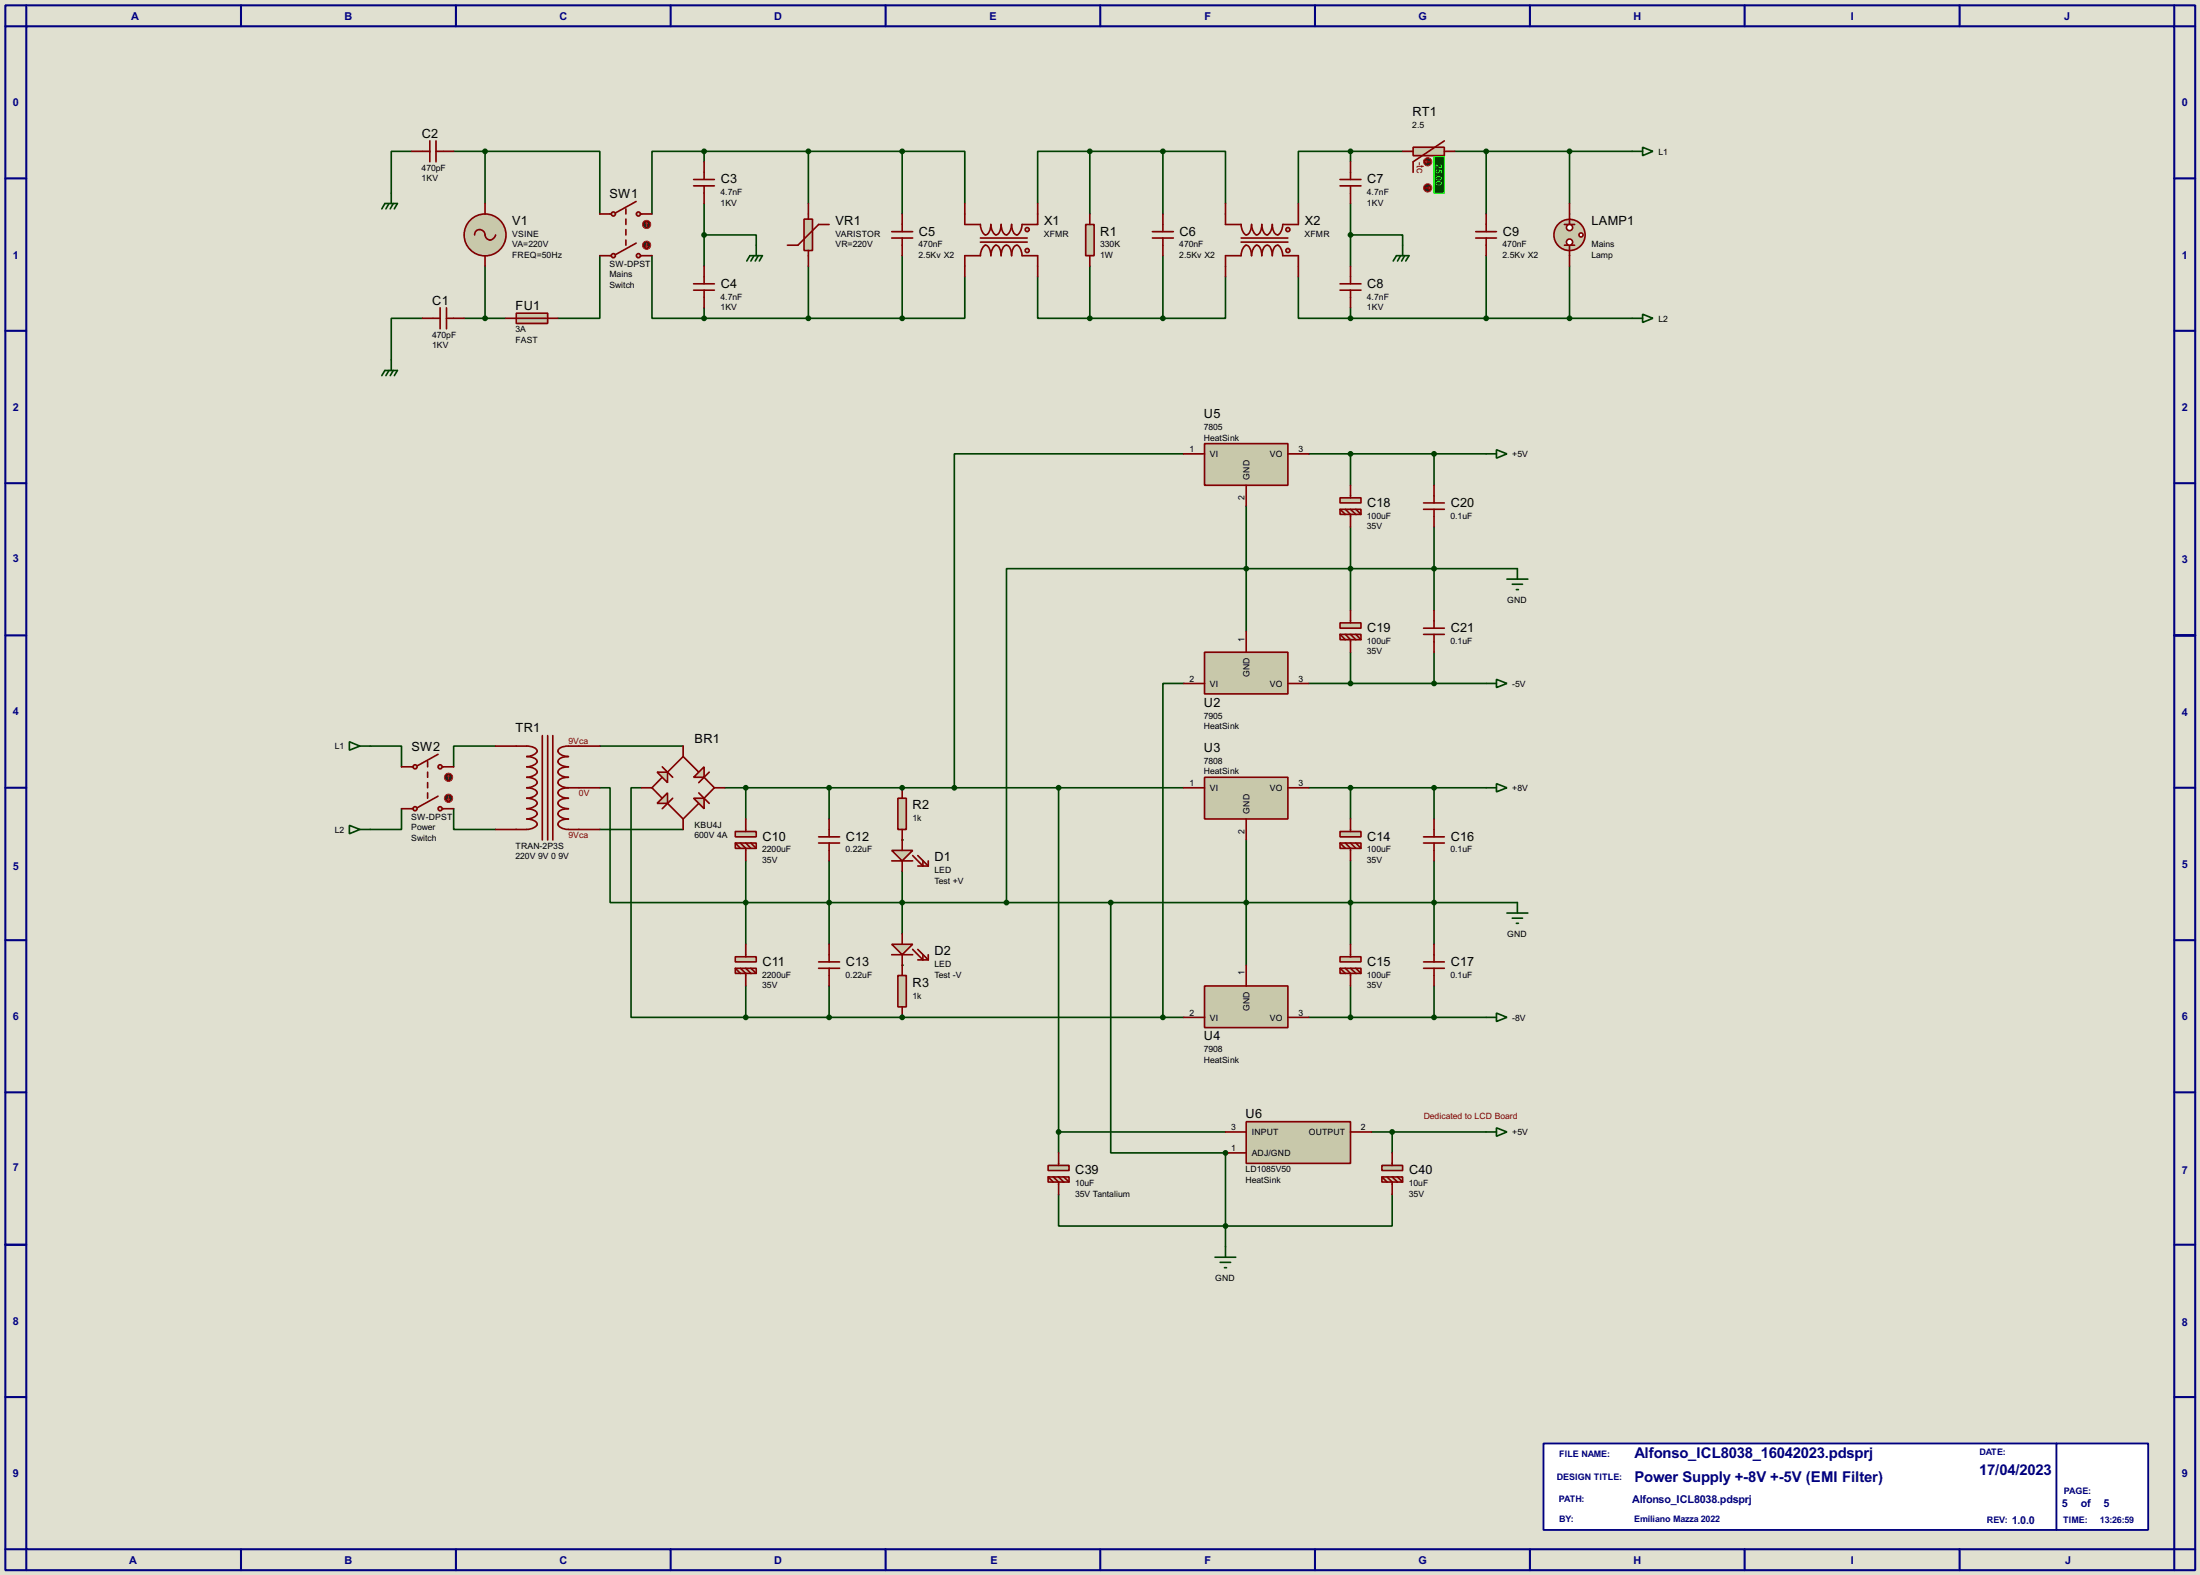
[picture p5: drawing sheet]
<svg xmlns="http://www.w3.org/2000/svg" width="536mm" height="383mm" viewBox="0 0 536 383" stroke-linecap="round" stroke-linejoin="round" font-family="sans-serif">
<path d="M0 0h535.9v383.5h-535.9z" fill="#e0e0d0"/>
<g fill="none" stroke="#004000" stroke-width=".4">
<path d="M100.4 36.9h-5.1v10.1M110.5 36.9h7.7v12.7M196.9 36.9v12.7M219.8 36.9h15.2v12.7M219.8 36.9h-48.3v2.5M219.8 36.9v15.2M265.5 36.9h-12.7v12.7M265.5 36.9h17.8M265.5 36.9v15.2M283.3 36.9h15.2v12.7M283.3 36.9v15.2M329 36.9h-12.7v12.7"/>
<path d="M329 36.9h12.7M329 36.9v2.5M354.4 36.9h7.6v15.2M171.5 57.2h12.7v2.5M171.5 49.6v15.2M329 57.2h12.7v2.5M329 49.6v15.2M102.9 77.5h-7.6v10.2M113.1 77.5h10.1M118.2 64.8v12.7M171.5 75v2.5h48.3M196.9 64.8v12.7"/>
<path d="M219.8 62.3v15.2M235 67.4v10.1h-15.2M252.8 67.4v10.1h12.7M265.5 77.5h17.8M265.5 64.8v12.7M283.3 62.3v15.2M298.5 67.4v10.1h-15.2M316.3 67.4v10.1h12.7M329 75v2.5M362 62.3v15.2h-33M146.1 191.8h2.5v28h53.4M146.1 181.7h20.3"/>
<path d="M156.3 191.8h-2.6v55.9h28v-7.6M176.6 191.8h5.1v7.6M146.1 202h20.3M181.7 209.6v20.3M202 209.6v20.3"/>
</g>
<circle cx="219.8" cy="204.5" r=".2" fill="#004000"/>
<path d="M181.7 191.8h20.3v7.6" fill="none" stroke="#004000" stroke-width=".4"/>
<circle cx="219.8" cy="235" r=".2" fill="#004000"/>
<path d="M202 219.8h17.8M219.8 212.1v15.3M181.7 247.7h38.1M202 240.1v7.6" fill="none" stroke="#004000" stroke-width=".4"/>
<circle cx="219.8" cy="247.7" r=".2" fill="#004000"/>
<path d="M202 191.8h17.8M303.6 204.5v30.5" fill="none" stroke="#004000" stroke-width=".4"/>
<circle cx="219.8" cy="191.8" r=".2" fill="#004000"/>
<g fill="none" stroke="#004000" stroke-width=".4">
<path d="M118.2 36.9h27.9v15.2M171.5 36.9h-12.7v15.2M362 36.9h35.6M382.3 36.9v12.7M146.1 62.3v15.2h-10.2M158.8 62.3v15.2h12.7M362 77.5h35.6M382.3 64.8v12.7M288.3 110.5h-55.8v81.3h-12.7M318.8 110.5h43.2M329 110.5v7.7M349.3 110.5v7.7"/>
<path d="M303.6 123.2v30.5M303.6 138.5h66M329 128.3v20.3M349.3 128.3v20.3M329 158.8v7.6M349.3 158.8v7.6M288.3 166.4h-5v81.3M318.8 166.4h43.2M90.2 181.7h7.6v5M97.8 196.9v5.1h-7.6M110.5 196.9v5.1h10.2M120.7 181.7h-10.2v5"/>
<path d="M318.8 191.8h43.2M329 191.8v7.6M349.3 191.8v7.6M303.6 219.8h66M329 209.6v20.3M349.3 209.6v20.3M219.8 247.7h68.5M318.8 247.7h43.2M329 240.1v7.6M349.3 240.1v7.6M334.1 275.6h27.9M339.1 275.6v5.1"/>
<path d="M257.9 290.9v7.6h81.2v-7.6M298.5 280.7v22.9"/>
</g>
<circle cx="298.5" cy="280.7" r=".2" fill="#004000"/>
<path d="M303.6 138.5h-58.4v81.3M232.5 191.8h55.8M257.9 191.8v88.9M219.8 219.8h83.8M270.6 219.8v60.9h27.9M257.9 275.6h40.6" fill="none" stroke="#004000" stroke-width=".4"/>
<path d="M376 351.5h147.3v21h-147.3z" fill="#fff" stroke="#000080" stroke-width=".45"/>
<path d="M500.9 351.5v21" fill="none" stroke="#000080" stroke-width=".45"/>
<circle cx="118.1" cy="57.2" r="5.1" fill="#c8c8aa" stroke="#800000" stroke-width=".4"/>
<path d="M115.6 57.2a1.32 1.32 0 0 1 1.5-1.3 1.32 1.32 0 0 1 1.1 1.6 1.27 1.27 0 0 0 1.4 .9 1.27 1.27 0 0 0 1.1-1.2M118.2 49.6v2.5M118.2 62.3v2.5M132.1 179.1v25.4M133.4 179.1v25.4M134.7 179.1v25.4M120.7 181.7h8.2a2.08 2.08 0 0 1 2 1.2 2.76 2.76 0 0 1-2.6 1.3h.6a2.08 2.08 0 0 1 2 1.3 2.75 2.75 0 0 1-2.6 1.2h.6a2.11 2.11 0 0 1 2 1.3 2.75 2.75 0 0 1-2.6 1.3h.6a2.04 2.04 0 0 1 2 1.3 2.75 2.75 0 0 1-2.6 1.2h.6a2.08 2.08 0 0 1 2 1.3 2.67 2.67 0 0 1-2.6 1.3h.6a2.08 2.08 0 0 1 2 1.2 2.76 2.76 0 0 1-2.6 1.3h.6a2.08 2.08 0 0 1 2 1.3 2.75 2.75 0 0 1-2.6 1.2h.6a2.11 2.11 0 0 1 2 1.3 2.75 2.75 0 0 1-2.6 1.3h-7.6M138.5 191.8a2.15 2.15 0 0 0-2.6 1.3 2.4 2.4 0 0 0 2.6 1.3 2.15 2.15 0 0 0-2.6 1.2 2.47 2.47 0 0 0 2.6 1.3 2.15 2.15 0 0 0-2.6 1.3 2.45 2.45 0 0 0 2.6 1.2 2.17 2.17 0 0 0-2.6 1.3 2.45 2.45 0 0 0 2.6 1.3h7.6M138.5 191.8h7.6M146.1 181.7h-7.6a2.15 2.15 0 0 0-2.6 1.2 2.47 2.47 0 0 0 2.6 1.3 2.15 2.15 0 0 0-2.6 1.3 2.45 2.45 0 0 0 2.6 1.2 2.17 2.17 0 0 0-2.6 1.3 2.45 2.45 0 0 0 2.6 1.3 2.12 2.12 0 0 0-2.6 1.3 2.45 2.45 0 0 0 2.6 1.2" fill="none" stroke="#800000" stroke-width=".4"/>
<path d="M195.9 53.4h2v7.6h-2z" fill="#c8c8aa" stroke="#800000" stroke-width=".4"/>
<path d="M100.4 36.9h4.3M104.7 34.3v5.1M106.2 34.3v5.1M106.2 36.9h4.3M196.9 49.6v3.8M202 54.7h-2.6l-5 5h-2.6M102.9 77.5h4.3M107.2 75v5.1M108.8 75v5.1M108.8 77.5h4.3M196.9 61v3.8" fill="none" stroke="#800000" stroke-width=".4"/>
<path d="M93 91.5l.8-1.3h3l-.7 1.3M94.8 90.2l-.8 1.3M95.3 87.7v2.5M95.8 90.2l-.7 1.3" fill="none" stroke="#004000" stroke-width=".4"/>
<circle cx="118.1" cy="36.9" r=".5" fill="#004000" stroke="#004000" stroke-width=".4"/>
<path d="M125.8 76.3h7.6v2.5h-7.6z" fill-rule="evenodd" fill="#c8c8aa" stroke="#800000" stroke-width=".4"/>
<g fill="none" stroke="#800000" stroke-width=".4">
<path d="M171.5 39.4v4.3M169 45.3h5M169 43.7h5M171.5 45.3v4.3M217.2 58h5.1M217.2 56.4h5.1M219.8 52.1v4.3M219.8 58v4.3M238.8 54.7l.2 1.2a1.82 1.82 0 0 0 1.1 1.3 2.37 2.37 0 0 0 1.3-2.5l.2 1.2a1.82 1.82 0 0 0 1 1.3 2.35 2.35 0 0 0 1.3-2.5v.6a2.11 2.11 0 0 0 1.3 1.9 2.75 2.75 0 0 0 1.2-2.5v.6a2.04 2.04 0 0 0 1.3 1.9 2.75 2.75 0 0 0 1.3-2.5M123.2 77.5h12.7M169 70.7h5M169 69.1h5"/>
<path d="M171.5 64.8v4.3M171.5 70.7v4.3"/>
</g>
<g fill="#004000" stroke="#004000" stroke-width=".4">
<circle cx="118.1" cy="77.5" r=".5"/>
<circle cx="171.5" cy="36.9" r=".5"/>
<circle cx="171.5" cy="77.5" r=".5"/>
<circle cx="171.5" cy="57.2" r=".5"/>
<circle cx="196.9" cy="36.9" r=".5"/>
<circle cx="196.9" cy="77.5" r=".5"/>
</g>
<path d="M93 50.9l.8-1.3h3l-.7 1.3M94.8 49.6l-.8 1.3M95.3 47v2.6M95.8 49.6l-.7 1.3M184.2 59.7v2.6M181.9 63.6l.8-1.3h3l-.7 1.3M183.7 62.3l-.8 1.3M184.7 62.3l-.7 1.3" fill="none" stroke="#004000" stroke-width=".4"/>
<circle cx="250.2" cy="55.9" r=".5" fill="#c8c8aa" stroke="#800000" stroke-width=".4"/>
<path d="M245.2 59.7a2.37 2.37 0 0 0-1.3 2.6l-.1-.7a2.08 2.08 0 0 0-1.2-1.9 2.75 2.75 0 0 0-1.2 2.6l-.1-.7a2.11 2.11 0 0 0-1.2-1.9 2.75 2.75 0 0 0-1.3 2.6M246.4 62.3v-.7a2.04 2.04 0 0 1 1.3-1.9 2.75 2.75 0 0 1 1.3 2.6" fill="none" stroke="#800000" stroke-width=".4"/>
<circle cx="250.2" cy="61" r=".5" fill="#c8c8aa" stroke="#800000" stroke-width=".4"/>
<path d="M235 49.6v5.1h3.8M238.8 58h11.4M238.8 59h11.4M245.2 59.7a2.35 2.35 0 0 1 1.2 2.6M252.8 49.6v5.1h-3.8M238.8 62.3h-3.8v5.1M249 62.3h3.8v5.1" fill="none" stroke="#800000" stroke-width=".4"/>
<g fill="#004000" stroke="#004000" stroke-width=".4">
<circle cx="219.7" cy="36.9" r=".5"/>
<circle cx="219.7" cy="77.5" r=".5"/>
</g>
<path d="M264.5 54.7h2v7.6h-2z" fill="#c8c8aa" stroke="#800000" stroke-width=".4"/>
<path d="M265.5 52.1v2.6M280.7 58h5.1M280.7 56.4h5.1M283.3 52.1v4.3M283.3 58v4.3M302.3 54.7l.2 1.2a1.82 1.82 0 0 0 1.1 1.3 2.37 2.37 0 0 0 1.3-2.5l.2 1.2a1.82 1.82 0 0 0 1 1.3 2.35 2.35 0 0 0 1.3-2.5v.6a2.11 2.11 0 0 0 1.3 1.9 2.75 2.75 0 0 0 1.2-2.5v.6a2.04 2.04 0 0 0 1.3 1.9 2.75 2.75 0 0 0 1.3-2.5M265.5 62.3v2.5" fill="none" stroke="#800000" stroke-width=".4"/>
<g fill="#004000" stroke="#004000" stroke-width=".4">
<circle cx="265.4" cy="77.5" r=".5"/>
<circle cx="265.4" cy="36.9" r=".5"/>
</g>
<circle cx="313.7" cy="55.9" r=".5" fill="#c8c8aa" stroke="#800000" stroke-width=".4"/>
<path d="M308.7 59.7a2.37 2.37 0 0 0-1.3 2.6l-.1-.7a2.08 2.08 0 0 0-1.2-1.9 2.75 2.75 0 0 0-1.2 2.6l-.1-.7a2.11 2.11 0 0 0-1.2-1.9 2.75 2.75 0 0 0-1.3 2.6M309.9 62.3v-.7a2.04 2.04 0 0 1 1.3-1.9 2.75 2.75 0 0 1 1.3 2.6" fill="none" stroke="#800000" stroke-width=".4"/>
<circle cx="313.7" cy="61" r=".5" fill="#c8c8aa" stroke="#800000" stroke-width=".4"/>
<g fill="none" stroke="#800000" stroke-width=".4">
<path d="M329 39.4v4.3M298.5 49.6v5.1h3.8M302.3 58h11.4M302.3 59h11.4M308.7 59.7a2.35 2.35 0 0 1 1.2 2.6M316.3 49.6v5.1h-3.8M326.4 45.3h5.1M326.4 43.7h5.1M329 45.3v4.3M302.3 62.3h-3.8v5.1M312.5 62.3h3.8v5.1M326.4 70.7h5.1"/>
<path d="M326.4 69.1h5.1M329 64.8v4.3M329 70.7v4.3"/>
</g>
<path d="M341.7 59.7v2.6M339.4 63.6l.8-1.3h3l-.8 1.3M341.2 62.3l-.8 1.3M342.2 62.3l-.8 1.3" fill="none" stroke="#004000" stroke-width=".4"/>
<g fill="#004000" stroke="#004000" stroke-width=".4">
<circle cx="328.9" cy="57.2" r=".5"/>
<circle cx="283.2" cy="36.9" r=".5"/>
<circle cx="283.2" cy="77.5" r=".5"/>
</g>
<path d="M344.2 35.9h7.6v2h-7.6z" fill="#c8c8aa" stroke="#800000" stroke-width=".4"/>
<path d="M351.8 34.3l-7.6 5.1" fill="none" stroke="#800000" stroke-width=".4"/>
<path d="M349.3 38.2h2.5v8.8h-2.5z" fill="#004000" stroke="#0f0" stroke-width=".24"/>
<path d="M341.7 36.9h2.5M344.2 39.4v2.6M351.8 36.9h2.6" fill="none" stroke="#800000" stroke-width=".4"/>
<circle cx="347.7" cy="45.8" r="1" fill="#400000" stroke="#f00" stroke-width=".24"/>
<path d="M347.3 45.8h1M348 45.5l.3 .3M348.3 45.8l-.3 .2" fill="none" stroke="#f00" stroke-width=".24"/>
<circle cx="347.7" cy="39.4" r="1" fill="#400000" stroke="#f00" stroke-width=".24"/>
<path d="M347.3 39.4l.2 .3M347.3 39.4h1M347.5 39.2l-.2 .2" fill="none" stroke="#f00" stroke-width=".24"/>
<g fill="#004000" stroke="#004000" stroke-width=".4">
<circle cx="328.9" cy="36.9" r=".5"/>
<circle cx="328.9" cy="77.5" r=".5"/>
<circle cx="362" cy="77.5" r=".5"/>
<circle cx="362" cy="36.9" r=".5"/>
</g>
<path d="M359.5 58h5M359.5 56.4h5M362 52.1v4.3M362 58v4.3" fill="none" stroke="#800000" stroke-width=".4"/>
<path d="M397.6 36.9h2.5M400.1 35.9l2.5 1-2.5 1zM397.6 77.5h2.5M400.1 76.5l2.5 1-2.5 1zM85.1 180.6l2.6 1.1-2.6 1zM87.7 181.7h2.5M85.1 201l2.6 1-2.6 1zM87.7 202h2.5" fill="none" stroke="#004000" stroke-width=".4"/>
<path d="M169 194.4h2.5v2.5z" fill="#c8c8aa" stroke="#800000" stroke-width=".4"/>
<path d="M161.3 186.7l2.6 2.6M161.3 189.3l-2.5 2.5 2.5 2.6M162.6 188l3.8-3.8 3.8 3.8M162.6 195.6l3.8 3.8 3.8-3.8M163.9 194.4l-2.6 2.5M170.2 193.1l2.6 2.5M171.5 189.3l2.5 2.5-2.5 2.6M172.8 188l-2.6 2.6" fill="none" stroke="#800000" stroke-width=".4"/>
<g fill="#c8c8aa" stroke="#800000" stroke-width=".4">
<path d="M160.1 188h2.5v2.6z"/>
<path d="M169 189.3l2.5-2.6v2.6z"/>
<path d="M162.6 193.1v2.5h-2.5z"/>
</g>
<path d="M156.3 191.8h2.5M166.4 181.7v2.5M166.4 199.4v2.6M174 191.8h2.6" fill="none" stroke="#800000" stroke-width=".4"/>
<g fill="#c8c8aa" stroke="#800000" stroke-width=".4">
<path d="M179.1 202.5h5.1v1.3h-5.1z"/>
<path d="M179.1 205.3h5.1v1.3h-5.1z"/>
</g>
<path d="M181.7 199.4v3.1M179.1 205.3l1.3 1.3M180.4 205.3l1.3 1.3v3M181.7 205.3l1.2 1.3M182.9 205.3l1.3 1.3" fill="none" stroke="#800000" stroke-width=".4"/>
<g fill="#c8c8aa" stroke="#800000" stroke-width=".4">
<path d="M179.1 233h5.1v1.2h-5.1z"/>
<path d="M179.1 235.8h5.1v1.2h-5.1z"/>
</g>
<g fill="none" stroke="#800000" stroke-width=".4">
<path d="M202 199.4v4.4M199.4 205.3h5.1M199.4 203.8h5.1M202 205.3v4.3M179.1 235.8l1.3 1.2M180.4 235.8l1.3 1.2v3.1M181.7 229.9v3.1M181.7 235.8l1.2 1.2M182.9 235.8l1.3 1.2M199.4 235.8h5.1M199.4 234.2h5.1M202 229.9v4.3"/>
<path d="M202 235.8v4.3"/>
</g>
<g fill="#004000" stroke="#004000" stroke-width=".4">
<circle cx="181.6" cy="219.8" r=".5"/>
<circle cx="181.6" cy="191.8" r=".5"/>
<circle cx="181.6" cy="247.7" r=".5"/>
<circle cx="201.9" cy="219.8" r=".5"/>
</g>
<path d="M217.2 207.1h5.1l-2.5 2.5z" fill="#c8c8aa" stroke="#800000" stroke-width=".4"/>
<path d="M217.2 209.6h5.1M219.8 204.5v2.6M219.8 209.6v2.5M222.3 208.3l2.5 2.6v-1.3M223.6 208.3l2.5 2.6M223.6 210.9h2.5M226.1 209.6v1.3" fill="none" stroke="#800000" stroke-width=".4"/>
<path d="M218.7 194.4h2.1v7.6h-2.1z" fill="#c8c8aa" stroke="#800000" stroke-width=".4"/>
<path d="M219.8 191.8v2.6M219.8 202v2.5" fill="none" stroke="#800000" stroke-width=".4"/>
<circle cx="201.9" cy="191.8" r=".5" fill="#004000" stroke="#004000" stroke-width=".4"/>
<path d="M218.7 237.5h2.1v7.7h-2.1z" fill="#c8c8aa" stroke="#800000" stroke-width=".4"/>
<path d="M219.8 235v2.5M219.8 245.2v2.5" fill="none" stroke="#800000" stroke-width=".4"/>
<path d="M217.2 229.9h5.1l-2.5 2.6z" fill="#c8c8aa" stroke="#800000" stroke-width=".4"/>
<path d="M217.2 232.5h5.1M219.8 227.4v2.5M219.8 232.5v2.5M222.3 231.2l2.5 2.5v-1.2M223.6 231.2l2.5 2.5M223.6 233.7h2.5M226.1 232.5v1.2" fill="none" stroke="#800000" stroke-width=".4"/>
<g fill="#004000" stroke="#004000" stroke-width=".4">
<circle cx="219.7" cy="219.8" r=".5"/>
<circle cx="201.9" cy="247.7" r=".5"/>
</g>
<path d="M293.4 189.3h20.3v10.1h-20.3z" fill="#c8c8aa" stroke="#800000" stroke-width=".4"/>
<path d="M288.3 191.8h5.1M303.6 199.4v5.1M313.7 191.8h5.1" fill="none" stroke="#800000" stroke-width=".4"/>
<path d="M293.4 108h20.3v10.2h-20.3z" fill="#c8c8aa" stroke="#800000" stroke-width=".4"/>
<path d="M288.3 110.5h5.1M303.6 118.2v5M313.7 110.5h5.1" fill="none" stroke="#800000" stroke-width=".4"/>
<path d="M293.4 240.1h20.3v10.1h-20.3z" fill="#c8c8aa" stroke="#800000" stroke-width=".4"/>
<path d="M303.6 235v5.1M288.3 247.7h5.1M313.7 247.7h5.1" fill="none" stroke="#800000" stroke-width=".4"/>
<circle cx="219.7" cy="247.7" r=".5" fill="#004000" stroke="#004000" stroke-width=".4"/>
<path d="M293.4 158.8h20.3v10.2h-20.3z" fill="#c8c8aa" stroke="#800000" stroke-width=".4"/>
<path d="M303.6 153.7v5.1M288.3 166.4h5.1M313.7 166.4h5.1" fill="none" stroke="#800000" stroke-width=".4"/>
<g fill="#c8c8aa" stroke="#800000" stroke-width=".4">
<path d="M326.4 202.5h5.1v1.3h-5.1z"/>
<path d="M326.4 205.3h5.1v1.3h-5.1z"/>
</g>
<path d="M329 199.4v3.1M326.4 205.3l1.3 1.3M327.7 205.3l1.3 1.3v3M329 205.3l1.3 1.3M330.3 205.3l1.2 1.3" fill="none" stroke="#800000" stroke-width=".4"/>
<g fill="#c8c8aa" stroke="#800000" stroke-width=".4">
<path d="M326.4 233h5.1v1.2h-5.1z"/>
<path d="M326.4 235.8h5.1v1.2h-5.1z"/>
</g>
<g fill="none" stroke="#800000" stroke-width=".4">
<path d="M349.3 199.4v4.4M346.8 205.3h5M346.8 203.8h5M349.3 205.3v4.3M326.4 235.8l1.3 1.2M327.7 235.8l1.3 1.2v3.1M329 229.9v3.1M329 235.8l1.3 1.2M330.3 235.8l1.2 1.2M346.8 235.8h5M346.8 234.2h5M349.3 229.9v4.3"/>
<path d="M349.3 235.8v4.3"/>
</g>
<g fill="#004000" stroke="#004000" stroke-width=".4">
<circle cx="303.5" cy="219.8" r=".5"/>
<circle cx="219.7" cy="191.8" r=".5"/>
<circle cx="303.5" cy="138.5" r=".5"/>
<circle cx="283.2" cy="247.7" r=".5"/>
<circle cx="328.9" cy="219.8" r=".5"/>
<circle cx="328.9" cy="247.7" r=".5"/>
<circle cx="349.3" cy="219.8" r=".5"/>
<circle cx="328.9" cy="191.8" r=".5"/>
<circle cx="349.3" cy="191.8" r=".5"/>
<circle cx="349.3" cy="247.7" r=".5"/>
</g>
<path d="M362 191.8h2.5M364.5 190.8l2.6 1-2.6 1zM369.6 219.8v2.5M367.1 222.3h5.1M368.4 223.6h2.5M369.4 224.8h.5M362 247.7h2.5M364.5 246.7l2.6 1-2.6 1z" fill="none" stroke="#004000" stroke-width=".4"/>
<g fill="#c8c8aa" stroke="#800000" stroke-width=".4">
<path d="M326.4 121.2h5.1v1.3h-5.1z"/>
<path d="M326.4 124h5.1v1.3h-5.1z"/>
</g>
<path d="M329 118.2v3M326.4 124l1.3 1.3M327.7 124l1.3 1.3v3M329 124l1.3 1.3M330.3 124l1.2 1.3" fill="none" stroke="#800000" stroke-width=".4"/>
<g fill="#c8c8aa" stroke="#800000" stroke-width=".4">
<path d="M326.4 151.7h5.1v1.3h-5.1z"/>
<path d="M326.4 154.5h5.1v1.3h-5.1z"/>
</g>
<g fill="none" stroke="#800000" stroke-width=".4">
<path d="M349.3 118.2v4.3M346.8 124h5M346.8 122.5h5M349.3 124v4.3M326.4 154.5l1.3 1.3M327.7 154.5l1.3 1.3v3M329 148.6v3.1M329 154.5l1.3 1.3M330.3 154.5l1.2 1.3M346.8 154.5h5M346.8 153h5M349.3 148.6v4.4"/>
<path d="M349.3 154.5v4.3"/>
</g>
<g fill="#004000" stroke="#004000" stroke-width=".4">
<circle cx="328.9" cy="138.5" r=".5"/>
<circle cx="328.9" cy="166.4" r=".5"/>
<circle cx="349.3" cy="138.5" r=".5"/>
<circle cx="328.9" cy="110.5" r=".5"/>
<circle cx="349.3" cy="110.5" r=".5"/>
<circle cx="349.3" cy="166.4" r=".5"/>
</g>
<path d="M362 110.5h2.5M364.5 109.5l2.6 1-2.6 1.1zM369.6 138.5v2.5M367.1 141h5.1M368.4 142.3h2.5M369.4 143.6h.5M362 166.4h2.5M364.5 165.4l2.6 1-2.6 1z" fill="none" stroke="#004000" stroke-width=".4"/>
<g fill="#c8c8aa" stroke="#800000" stroke-width=".4">
<circle cx="149.4" cy="52.1" r=".5"/>
<circle cx="155.5" cy="52.1" r=".5"/>
</g>
<path d="M148.6 52.1h.3M155 49.1l-5.1 2.8M156 52.1h.3" fill="none" stroke="#800000" stroke-width=".4"/>
<g fill="#c8c8aa" stroke="#800000" stroke-width=".4">
<circle cx="149.4" cy="62.3" r=".5"/>
<circle cx="155.5" cy="62.3" r=".5"/>
</g>
<path d="M146.1 52.1h2.5M152.5 50.9v1.2M152.5 53.4v1.3M152.5 55.9v1.3M152.5 58.5v1.2M155 59.2l-5.1 2.8M156.3 52.1h2.5M146.1 62.3h2.8M156 62.3h2.8" fill="none" stroke="#800000" stroke-width=".4"/>
<circle cx="157.5" cy="59.7" r="1" fill="#400000" stroke="#f00" stroke-width=".24"/>
<path d="M157.3 60l.2 .3M157.5 59.2v1.1M157.8 60l-.3 .3" fill="none" stroke="#f00" stroke-width=".24"/>
<circle cx="157.5" cy="54.7" r="1" fill="#400000" stroke="#f00" stroke-width=".24"/>
<path d="M157.5 54.2l-.2 .2M157.5 54.2l.3 .2M157.5 54.2v1" fill="none" stroke="#f00" stroke-width=".24"/>
<g fill="#c8c8aa" stroke="#800000" stroke-width=".4">
<circle cx="101.1" cy="186.7" r=".5"/>
<circle cx="107.2" cy="186.7" r=".5"/>
</g>
<path d="M100.4 186.7h.2M106.7 183.7l-5 2.8M107.8 186.7h.2" fill="none" stroke="#800000" stroke-width=".4"/>
<g fill="#c8c8aa" stroke="#800000" stroke-width=".4">
<circle cx="101.1" cy="196.9" r=".5"/>
<circle cx="107.2" cy="196.9" r=".5"/>
</g>
<path d="M97.8 196.9h2.8M97.8 186.7h2.6M104.2 185.5v1.2M104.2 188v1.3M104.2 190.6v1.2M104.2 193.1v1.3M106.7 193.9l-5 2.8M107.8 196.9h2.7M108 186.7h2.5" fill="none" stroke="#800000" stroke-width=".4"/>
<circle cx="109.2" cy="194.4" r="1" fill="#400000" stroke="#f00" stroke-width=".24"/>
<path d="M109 194.6l.3 .3M109.3 193.9v1M109.5 194.6l-.2 .3" fill="none" stroke="#f00" stroke-width=".24"/>
<circle cx="109.2" cy="189.3" r="1" fill="#400000" stroke="#f00" stroke-width=".24"/>
<path d="M109.3 188.8l-.3 .2M109.3 188.8l.2 .2M109.3 188.8v1" fill="none" stroke="#f00" stroke-width=".24"/>
<circle cx="382.3" cy="57.2" r="3.8" fill="#c8c8aa" stroke="#800000" stroke-width=".4"/>
<path d="M381.1 54.7h2.5M381.1 59.7h2.5M382.3 52.1v2.6M382.3 59.7v2.6" fill="none" stroke="#800000" stroke-width=".4"/>
<g fill="#feffff" stroke="#800000" stroke-width=".4">
<circle cx="382.3" cy="55.4" r=".75"/>
<circle cx="382.3" cy="59" r=".75"/>
<circle cx="385.1" cy="57.2" r=".5"/>
</g>
<path d="M382.3 49.6v2.5M382.3 62.3v2.5" fill="none" stroke="#800000" stroke-width=".4"/>
<g fill="#004000" stroke="#004000" stroke-width=".4">
<circle cx="382.3" cy="36.9" r=".5"/>
<circle cx="382.3" cy="77.5" r=".5"/>
</g>
<g fill="none" stroke="#000080" stroke-width=".5">
<path d="M1.3 1.3h533.4v381h-533.4zM6.4 6.4h523.2v370.8h-523.2zM6.4 1.3v5.1h-5.1M58.7 1.3v5.1M111.1 1.3v5.1M163.4 1.3v5.1M215.7 1.3v5.1M268 1.3v5.1M320.3 1.3v5.1M372.7 1.3v5.1M425 1.3v5.1M477.3 1.3v5.1"/>
<path d="M529.6 1.3v5.1h5.1M1.3 43.5h5.1M529.6 43.5h5.1M1.3 80.6h5.1M529.6 80.6h5.1M1.3 117.7h5.1M529.6 117.7h5.1M1.3 154.7h5.1M529.6 154.7h5.1M1.3 191.8h5.1M529.6 191.8h5.1M1.3 228.9h5.1"/>
<path d="M529.6 228.9h5.1M1.3 266h5.1M529.6 266h5.1M1.3 303.1h5.1M529.6 303.1h5.1M1.3 340.2h5.1M529.6 340.2h5.1M1.3 377.2h5.1v5.1M58.7 377.2v5.1M111.1 377.2v5.1M163.4 377.2v5.1M215.7 377.2v5.1"/>
<path d="M268 377.2v5.1M320.3 377.2v5.1M372.7 377.2v5.1M425 377.2v5.1M477.3 377.2v5.1M534.7 377.2h-5.1v5.1"/>
</g>
<path d="M303.6 273.1h25.4v10.2h-25.4z" fill-rule="evenodd" fill="#c8c8aa" stroke="#800000" stroke-width=".4"/>
<path d="M298.5 275.6h5.1M329 275.6h5.1M298.5 280.7h5.1" fill="none" stroke="#800000" stroke-width=".4"/>
<path d="M296 306.1h5M297.2 307.4h2.6M298.3 308.7h.5M298.5 303.6v2.5" fill="none" stroke="#004000" stroke-width=".4"/>
<g fill="#c8c8aa" stroke="#800000" stroke-width=".4">
<path d="M255.3 283.8h5.1v1.2h-5.1z"/>
<path d="M255.3 286.6h5.1v1.2h-5.1z"/>
</g>
<path d="M255.3 286.6l1.3 1.2M256.6 286.6l1.3 1.2v3.1M257.9 280.7v3.1M257.9 286.6l1.2 1.2M259.1 286.6l1.3 1.2" fill="none" stroke="#800000" stroke-width=".4"/>
<circle cx="298.5" cy="298.5" r=".5" fill="#004000" stroke="#004000" stroke-width=".4"/>
<g fill="#c8c8aa" stroke="#800000" stroke-width=".4">
<path d="M336.6 283.8h5.1v1.2h-5.1z"/>
<path d="M336.6 286.6h5.1v1.2h-5.1z"/>
</g>
<path d="M336.6 286.6l1.3 1.2M337.9 286.6l1.2 1.2v3.1M339.1 280.7v3.1M339.1 286.6l1.3 1.2M340.4 286.6l1.3 1.2" fill="none" stroke="#800000" stroke-width=".4"/>
<path d="M362 275.6h2.5M364.5 274.6l2.6 1-2.6 1.1z" fill="none" stroke="#004000" stroke-width=".4"/>
<g fill="#004000" stroke="#004000" stroke-width=".4">
<circle cx="339.1" cy="275.6" r=".5"/>
<circle cx="232.4" cy="191.8" r=".5"/>
<circle cx="298.5" cy="280.7" r=".5"/>
<circle cx="245.1" cy="219.8" r=".5"/>
<circle cx="257.8" cy="191.8" r=".5"/>
<circle cx="257.8" cy="275.6" r=".5"/>
<circle cx="270.5" cy="219.8" r=".5"/>
</g>
<g font-size="4.1" fill="#000080">
<text x="398.1" y="355">Alfonso_ICL8038_16042023.pdsprj</text>
<text x="482.1" y="359.1">17/04/2023</text>
<text x="398.1" y="360.9">Power Supply +-8V +-5V (EMI Filter)</text>
</g>
<g font-size="3.5">
<text x="344.1" y="28.2">RT1</text>
<text x="102.8" y="33.5">C2</text>
<text x="175.6" y="44.7">C3</text>
<text x="333" y="44.7">C7</text>
<text x="148.5" y="48.3">SW1</text>
<text x="124.8" y="54.8">V1</text>
<text x="203.5" y="54.8">VR1</text>
<text x="223.8" y="57.4">C5</text>
<text x="254.3" y="54.8">X1</text>
<text x="268" y="57.4">R1</text>
<text x="287.3" y="57.4">C6</text>
<text x="317.8" y="54.8">X2</text>
<text x="366.1" y="57.4">C9</text>
<text x="387.7" y="54.8">LAMP1</text>
<text x="175.6" y="70.1">C4</text>
<text x="333" y="70.1">C8</text>
<text x="105.3" y="74.1">C1</text>
<text x="125.6" y="75.5">FU1</text>
<text x="293.3" y="101.8">U5</text>
<text x="333" y="123.4">C18</text>
<text x="353.4" y="123.4">C20</text>
<text x="333" y="153.8">C19</text>
<text x="353.4" y="153.8">C21</text>
<text x="293.3" y="172.1">U2</text>
<text x="125.6" y="178.3">TR1</text>
<text x="100.2" y="182.9">SW2</text>
<text x="169.2" y="180.9">BR1</text>
<text x="293.3" y="183.1">U3</text>
<text x="222.3" y="197.1">R2</text>
<text x="185.7" y="204.7">C10</text>
<text x="206" y="204.7">C12</text>
<text x="227.6" y="209.8">D1</text>
<text x="333" y="204.7">C14</text>
<text x="353.4" y="204.7">C16</text>
<text x="227.6" y="232.6">D2</text>
<text x="185.7" y="235.2">C11</text>
<text x="206" y="235.2">C13</text>
<text x="333" y="235.2">C15</text>
<text x="353.4" y="235.2">C17</text>
<text x="222.3" y="240.2">R3</text>
<text x="293.3" y="253.3">U4</text>
<text x="303.4" y="272.3">U6</text>
<text x="261.9" y="286">C39</text>
<text x="343.2" y="286">C40</text>
</g>
<g font-size="3" fill="#000080">
<text x="31.9" y="4.9">A</text>
<text x="83.9" y="4.9">B</text>
<text x="136.3" y="4.9">C</text>
<text x="188.6" y="4.9">D</text>
<text x="241" y="4.9">E</text>
<text x="293.4" y="4.9">F</text>
<text x="345.5" y="4.9">G</text>
<text x="397.9" y="4.9">H</text>
<text x="450.8" y="4.9">I</text>
<text x="502.7" y="4.9">J</text>
<text x="3.2" y="25.9">0</text>
<text x="531.5" y="25.9">0</text>
<text x="3.2" y="63">1</text>
<text x="531.5" y="63">1</text>
<text x="3.2" y="100.1">2</text>
<text x="531.5" y="100.1">2</text>
<text x="3.2" y="136.9">3</text>
<text x="531.5" y="137.2">3</text>
<text x="3.2" y="174">4</text>
<text x="531.5" y="174.3">4</text>
<text x="3.2" y="211.9">5</text>
<text x="531.5" y="211.4">5</text>
<text x="3.2" y="248.5">6</text>
<text x="531.5" y="248.5">6</text>
<text x="3.2" y="285">7</text>
<text x="531.5" y="285.8">7</text>
<text x="3.2" y="322.6">8</text>
<text x="531.5" y="322.9">8</text>
<text x="3.2" y="359.7">9</text>
<text x="531.5" y="359.7">9</text>
<text x="397.6" y="365.9">Alfonso_ICL8038.pdsprj</text>
<text x="490" y="371">1.0.0</text>
<text x="502.3" y="366.9">5</text>
<text x="506.9" y="366.9">of</text>
<text x="512.4" y="366.9">5</text>
<text x="31.4" y="380.8">A</text>
<text x="83.9" y="380.8">B</text>
<text x="136.3" y="380.8">C</text>
<text x="188.6" y="380.8">D</text>
<text x="241.2" y="380.8">E</text>
<text x="293.4" y="380.8">F</text>
<text x="345.5" y="380.8">G</text>
<text x="397.9" y="380.8">H</text>
<text x="450.8" y="380.8">I</text>
<text x="503" y="380.8">J</text>
</g>
<text font-size="2.9" fill="#800000" x="345.1" y="39.4" transform="rotate(90 345.1 39.4)">-tc</text>
<g font-size="2.5" fill="#000080">
<text x="379.8" y="354.8">FILE NAME:</text>
<text x="482.1" y="354.3">DATE:</text>
<text x="379.2" y="360.4">DESIGN TITLE:</text>
<text x="379.7" y="365.7">PATH:</text>
<text x="502.7" y="363.7">PAGE:</text>
<text x="379.8" y="370.6">BY:</text>
<text x="398.1" y="370.6">Emiliano Mazza 2022</text>
<text x="484" y="370.8">REV:</text>
<text x="502.5" y="370.8">TIME:</text>
<text x="511.5" y="370.8">13:26:59</text>
</g>
<g font-size="2.4">
<text x="344" y="31">2.5</text>
<text x="102.7" y="41.6">470pF</text>
<text x="403.9" y="37.7">L1</text>
<text x="102.7" y="44.1">1KV</text>
<text x="175.5" y="47.6">4.7nF</text>
<text x="333" y="47.6">4.7nF</text>
<text x="175.5" y="50.1">1KV</text>
<text x="333" y="50.1">1KV</text>
<text x="124.7" y="57.7">VSINE</text>
<text x="203.5" y="57.7">VARISTOR</text>
<text x="254.3" y="57.7">XFMR</text>
<text x="317.8" y="57.7">XFMR</text>
<text x="124.7" y="60.3">VA=220V</text>
<text x="124.7" y="62.8">FREQ=50Hz</text>
<text x="148.4" y="64.9">SW-DPST</text>
<text x="203.5" y="60.3">VR=220V</text>
<text x="223.8" y="60.3">470nF</text>
<text x="223.8" y="62.8">2.5Kv X2</text>
<text x="268" y="60.3">330K</text>
<text x="268" y="62.8">1W</text>
<text x="287.3" y="60.3">470nF</text>
<text x="287.3" y="62.8">2.5Kv X2</text>
<text x="366" y="60.3">470nF</text>
<text x="366" y="62.8">2.5Kv X2</text>
<text x="387.6" y="60.3">Mains</text>
<text x="387.6" y="62.8">Lamp</text>
<text x="148.4" y="67.5">Mains</text>
<text x="148.4" y="70.1">Switch</text>
<text x="175.5" y="73">4.7nF</text>
<text x="175.5" y="75.5">1KV</text>
<text x="333" y="73">4.7nF</text>
<text x="333" y="75.5">1KV</text>
<text x="105.3" y="82.2">470pF</text>
<text x="125.6" y="81">3A</text>
<text x="125.6" y="83.5">FAST</text>
<text x="403.9" y="78.3">L2</text>
<text x="105.3" y="84.8">1KV</text>
<text x="293.2" y="104.7">7805</text>
<text x="293.2" y="107.2">HeatSink</text>
<text x="289.7" y="110.1">1</text>
<text x="294.7" y="111.3">VI</text>
<text x="309.3" y="111.3">VO</text>
<text x="316.3" y="110.1">3</text>
<text x="368.3" y="111.3">+5V</text>
<text x="304.4" y="116.8" transform="rotate(-90 304.4 116.8)">GND</text>
<text x="303.2" y="121.9" transform="rotate(-90 303.2 121.9)">2</text>
<text x="333" y="126.3">100uF</text>
<text x="333" y="128.9">35V</text>
<text x="353.3" y="126.3">0.1uF</text>
<text x="367.1" y="146.9">GND</text>
<text x="303.2" y="156.3" transform="rotate(-90 303.2 156.3)">1</text>
<text x="333" y="156.7">100uF</text>
<text x="333" y="159.3">35V</text>
<text x="353.3" y="156.7">0.1uF</text>
<text x="289.7" y="166">2</text>
<text x="294.7" y="167.2">VI</text>
<text x="304.4" y="164.8" transform="rotate(-90 304.4 164.8)">GND</text>
<text x="309.3" y="167.2">VO</text>
<text x="316.3" y="166">3</text>
<text x="368.3" y="167.2">-5V</text>
<text x="293.2" y="175">7905</text>
<text x="293.2" y="177.5">HeatSink</text>
<text x="81.5" y="182.5">L1</text>
<text x="289.7" y="191.4">1</text>
<text x="293.2" y="186">7808</text>
<text x="293.2" y="188.5">HeatSink</text>
<text x="316.3" y="191.4">3</text>
<text x="294.7" y="192.6">VI</text>
<text x="309.3" y="192.6">VO</text>
<text x="368.3" y="192.6">+8V</text>
<text x="81.5" y="202.8">L2</text>
<text x="100.2" y="199.6">SW-DPST</text>
<text x="100.2" y="202.1">Power</text>
<text x="169.2" y="201.6">KBU4J</text>
<text x="222.3" y="200">1k</text>
<text x="303.2" y="203.1" transform="rotate(-90 303.2 203.1)">2</text>
<text x="304.4" y="198.1" transform="rotate(-90 304.4 198.1)">GND</text>
<text x="100.2" y="204.7">Switch</text>
<text x="125.6" y="209.3">220V 9V 0</text>
<text x="125.6" y="206.7">TRAN-2P3S</text>
<text x="136" y="209.3">9V</text>
<text x="169.2" y="204.2">600V 4A</text>
<text x="185.7" y="207.6">2200uF</text>
<text x="206" y="207.6">0.22uF</text>
<text x="333" y="207.6">100uF</text>
<text x="353.3" y="207.6">0.1uF</text>
<text x="185.7" y="210.1">35V</text>
<text x="227.6" y="212.7">LED</text>
<text x="227.6" y="215.2">Test +V</text>
<text x="333" y="210.1">35V</text>
<text x="367.1" y="228.2">GND</text>
<text x="185.7" y="238.1">2200uF</text>
<text x="206" y="238.1">0.22uF</text>
<text x="227.6" y="235.5">LED</text>
<text x="227.6" y="238.1">Test -V</text>
<text x="303.2" y="237.5" transform="rotate(-90 303.2 237.5)">1</text>
<text x="333" y="238.1">100uF</text>
<text x="353.3" y="238.1">0.1uF</text>
<text x="185.7" y="240.6">35V</text>
<text x="222.3" y="243.2">1k</text>
<text x="333" y="240.6">35V</text>
<text x="289.7" y="247.3">2</text>
<text x="294.7" y="248.5">VI</text>
<text x="304.4" y="246.1" transform="rotate(-90 304.4 246.1)">GND</text>
<text x="309.3" y="248.5">VO</text>
<text x="316.3" y="247.3">3</text>
<text x="368.3" y="248.5">-8V</text>
<text x="293.2" y="256.3">7908</text>
<text x="293.2" y="258.8">HeatSink</text>
<text x="299.9" y="275.2">3</text>
<text x="331.5" y="275.2">2</text>
<text x="299.9" y="280.3">1</text>
<text x="304.9" y="281.5">ADJ/GND</text>
<text x="304.9" y="276.4">INPUT</text>
<text x="318.8" y="276.4">OUTPUT</text>
<text x="368.3" y="276.4">+5V</text>
<text x="303.4" y="285.5">LD1085V50</text>
<text x="261.9" y="288.9">10uF</text>
<text x="261.9" y="291.4">35V Tantalium</text>
<text x="303.4" y="288">HeatSink</text>
<text x="343.2" y="288.9">10uF</text>
<text x="343.2" y="291.4">35V</text>
<text x="296" y="312">GND</text>
</g>
<text font-size="2.4" fill="#0f0" x="349.8" y="40" transform="rotate(90 349.8 40)">25.00</text>
<g font-size="2.4" fill="#800000">
<text x="138.5" y="181.1">9Vca</text>
<text x="141" y="193.8">0V</text>
<text x="138.5" y="204">9Vca</text>
<text x="346.8" y="272.6">Dedicated to LCD Board</text>
</g>
</svg>
